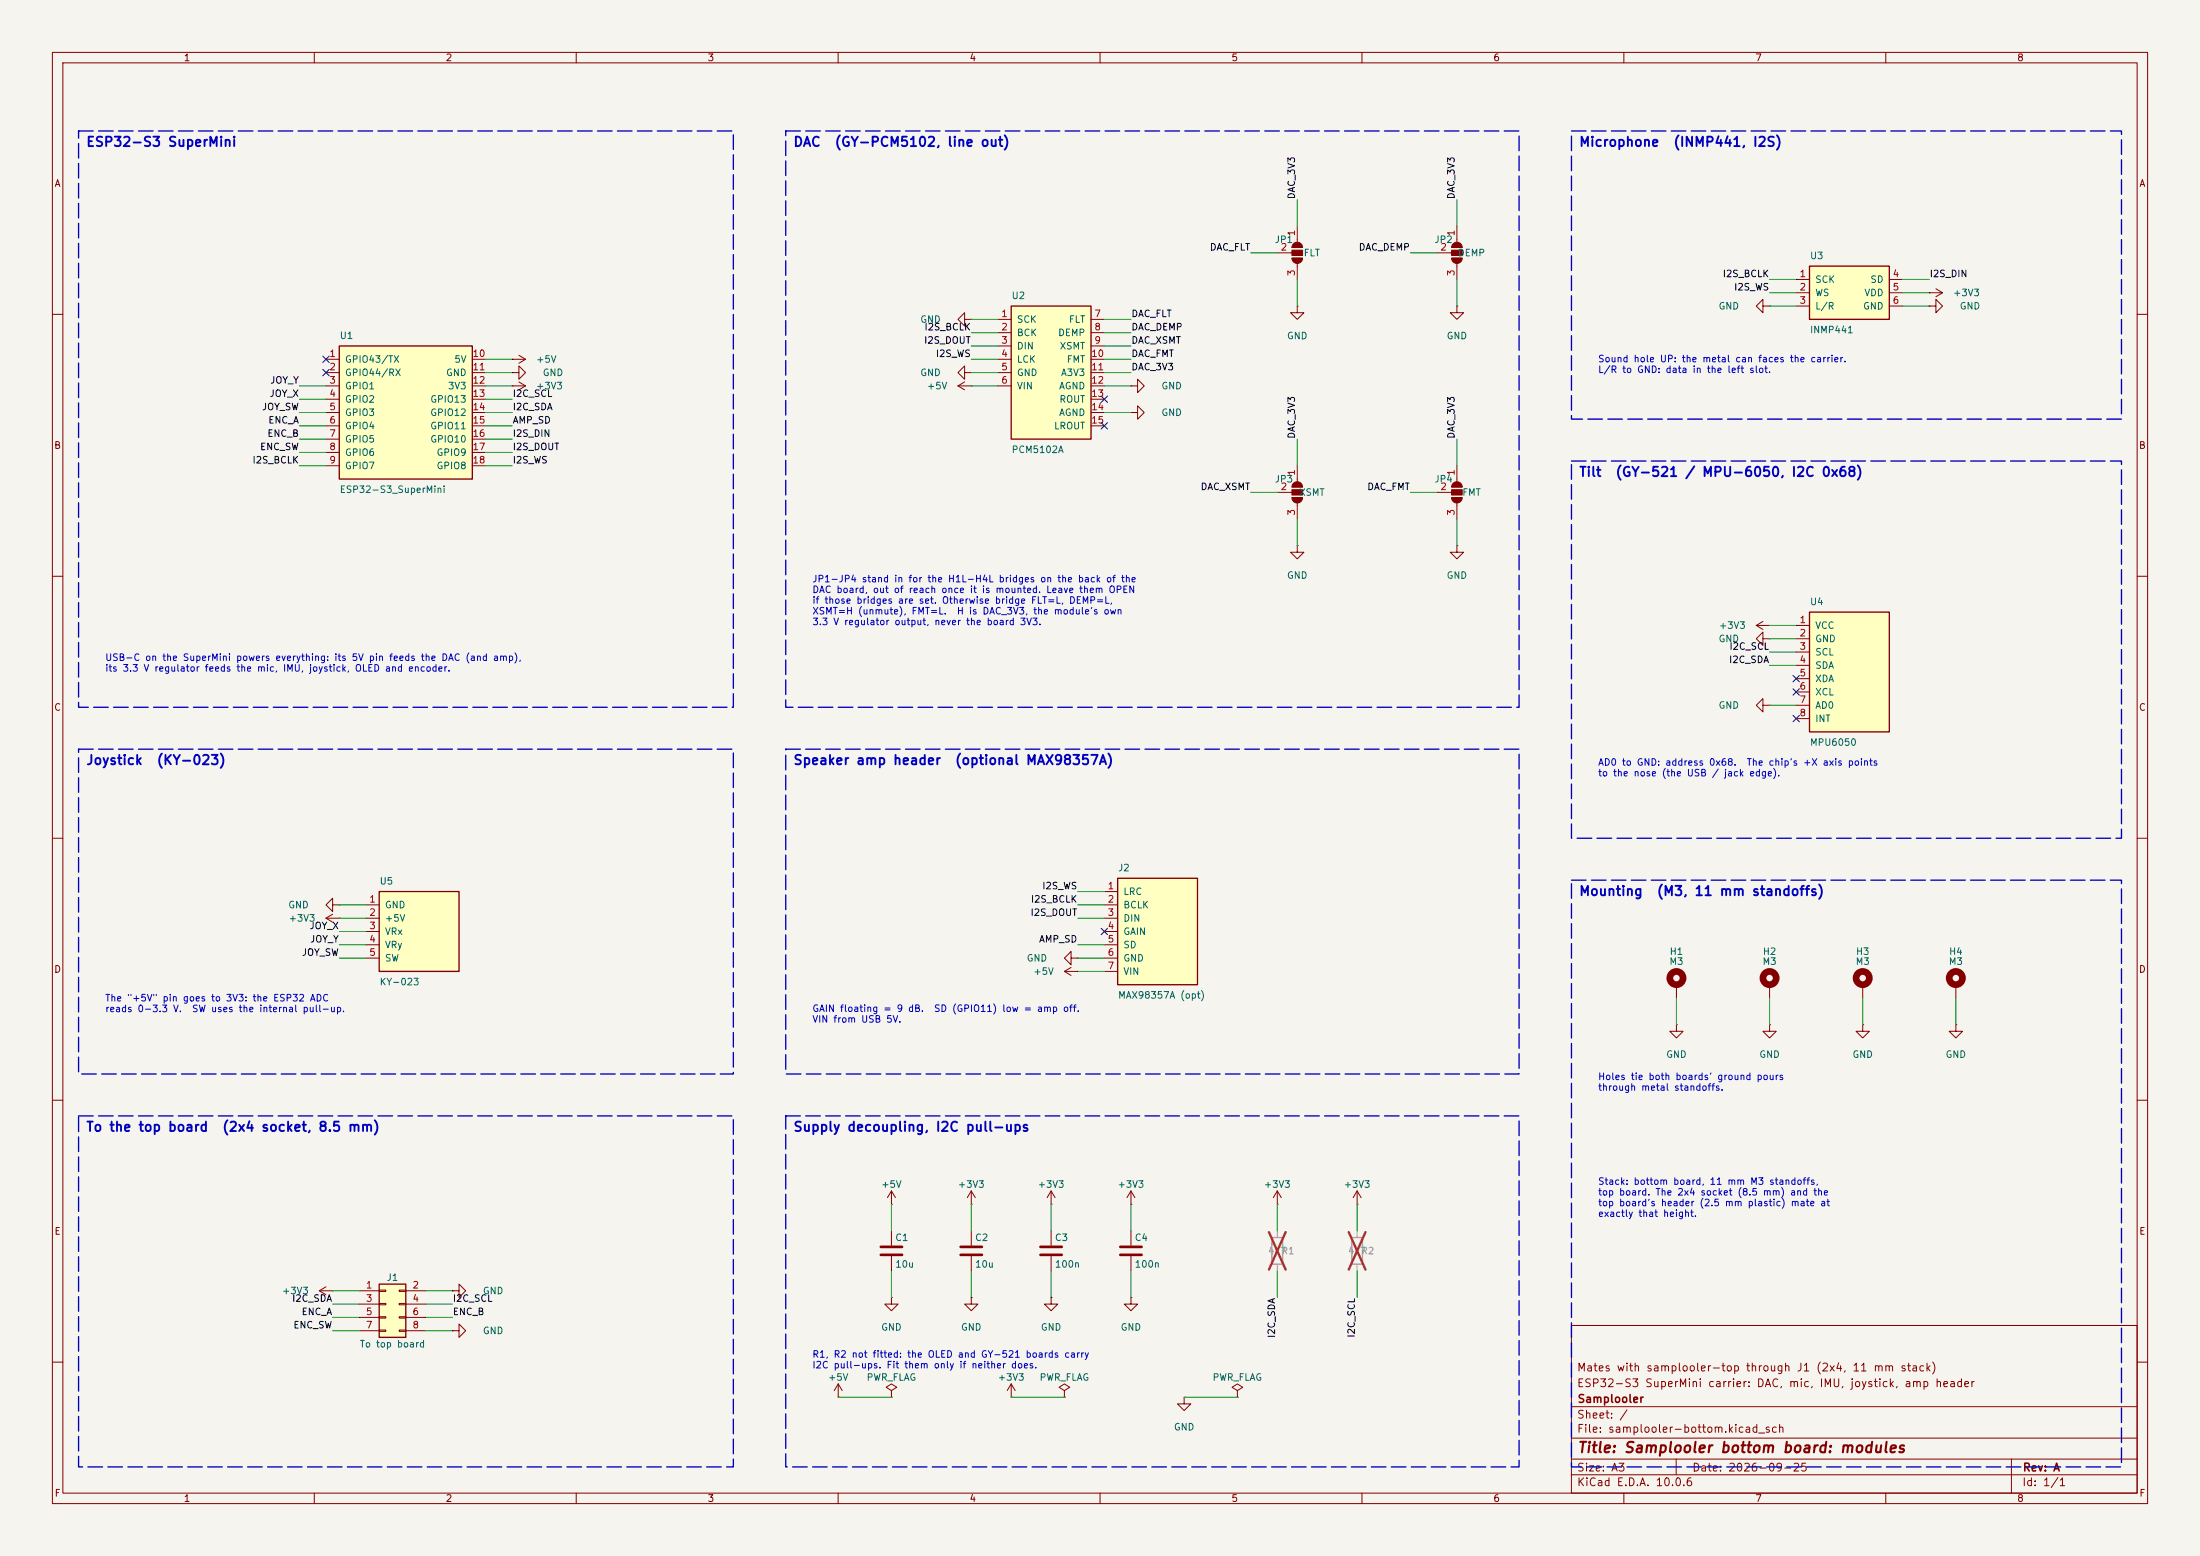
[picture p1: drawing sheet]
<svg xmlns="http://www.w3.org/2000/svg" width="420mm" height="297mm" viewBox="0 0 420 297" stroke-linecap="round" stroke-linejoin="round" font-family="sans-serif">
<path d="M0 0h420v297h-420z" fill="#f5f4ef" stroke="#f5f4ef" stroke-width=".19"/>
<g fill="none" stroke="#840000" stroke-width=".19">
<path d="M10 10h400v277h-400zM12 12h396v273h-396zM60 10v2M110 10v2M160 10v2M210 10v2M260 10v2M310 10v2M360 10v2M10 60h2M408 60h2M10 110h2"/>
<path d="M408 110h2M10 160h2M408 160h2M204.5 182.9v-1.3l-1.3 1.3 1.3 1.3v-1.3h1.2M205.7 182.9h.1M10 210h2M408 210h2M243.8 229.9h.1M243.8 227.3l-.7 1.3M243.8 227.3l.8 1.3M243.8 227.3v2.6M259.1 229.9h.1"/>
<path d="M259.1 227.3l-.8 1.3M259.1 227.3l.7 1.3M259.1 227.3v2.6M86.4 246.4h1.2v-1.3l1.3 1.3-1.3 1.2v-1.2M86.4 246.4h.1M185.4 247.6v1.3h1.3l-1.3 1.3-1.3-1.3h1.3M185.4 247.6h.1M215.9 247.6v1.3h1.3l-1.3 1.3-1.3-1.3h1.3M215.9 247.6h.1M300 253h108v32h-108zM10 260h2M203.2 265.4l1-.6-1-.6-1 .6 1 .6v1.3"/>
<path d="M203.2 266.7h.1M226.1 266.7v1.3h1.2l-1.2 1.2-1.3-1.2h1.3M226.1 266.7h.1M300 278.5h108M300 274.5h108M300 268.5h108M320 278.5v3M384 278.5v6.5M408 260h2M60 285v2M110 285v2M160 285v2"/>
<path d="M210 285v2M260 285v2M300 281.5h108M310 285v2M360 285v2"/>
</g>
<path d="M242.8 236.2h2.1v5.1h-2.1zM258.1 236.2h2v5.1h-2z" fill="none" stroke="#9c9b98" stroke-width=".25"/>
<path d="M243.8 234.9v1.3M259.1 234.9v1.3M243.8 241.3v1.3M259.1 241.3v1.3" fill="none" stroke="#9c9b98" stroke-width=".19"/>
<path d="M242.2 235.2l3.2 7.1M245.4 235.2l-3.2 7.1M257.5 235.2l3.2 7.1M260.7 235.2l-3.2 7.1" fill="none" stroke="#e12e31" stroke-width=".46"/>
<path d="M64.8 66h25.4v25.4h-25.4z" fill="#ffffc2"/>
<path d="M64.8 66h25.4v25.4h-25.4z" fill="none" stroke="#840000" stroke-width=".25"/>
<g fill="none" stroke="#840000" stroke-width=".19">
<path d="M62.2 68.6h2.6M62.2 71.1h2.6M62.2 73.7h2.6M62.2 76.2h2.6M62.2 78.7h2.6M90.2 68.6h2.5M90.2 71.1h2.5M90.2 73.7h2.5M90.2 76.2h2.5M90.2 78.7h2.5M62.2 81.3h2.6M62.2 83.8h2.6"/>
<path d="M62.2 86.4h2.6M62.2 88.9h2.6M90.2 81.3h2.5M90.2 83.8h2.5M90.2 86.4h2.5M90.2 88.9h2.5"/>
</g>
<path d="M72.4 245.1h5.1v10.2h-5.1z" fill="#ffffc2"/>
<path d="M72.4 245.1h5.1v10.2h-5.1z" fill="none" stroke="#840000" stroke-width=".25"/>
<g fill="none" stroke="#840000" stroke-width=".19">
<path d="M243.8 48.3h2.8M246.6 47.2h2.1M246.6 49.3h2.1M247.6 43.2v3M247.6 50.3v3M274.3 48.3h2.8M277.1 47.2h2M277.1 49.3h2M278.1 43.2v3M278.1 50.3v3M97.8 71.1h1.3v-1.2l1.2 1.2-1.2 1.3v-1.3M97.8 71.1h.1"/>
<path d="M97.8 68.6h.1M97.8 73.7h.1M97.8 68.6h2.5M97.8 73.7h2.5M99.1 67.8l1.2 .8M99.1 72.9l1.2 .8M100.3 68.6l-1.2 .7M100.3 73.7l-1.2 .7M215.9 78.7h1.3v-1.2l1.2 1.2-1.2 1.3v-1.3M215.9 78.7h.1M215.9 73.7h1.3v-1.3l1.2 1.3-1.2 1.2v-1.2M215.9 73.7h.1"/>
<path d="M203.2 185.4l1.3 .8M203.2 185.4h2.5M204.5 184.7l-1.3 .7M205.7 185.4h.1M170.2 229.9h.1M170.2 227.3v2.6M170.2 234.9v2.8M170.2 239.8v2.8M170.2 227.3l-.8 1.3M170.2 227.3l.7 1.3M185.4 229.9h.1M185.4 227.3v2.6"/>
<path d="M185.4 234.9v2.8M185.4 239.8v2.8M185.4 227.3l-.7 1.3M185.4 227.3l.8 1.3M200.7 229.9h.1M200.7 227.3l-.8 1.3M200.7 227.3l.7 1.3M200.7 227.3v2.6M200.7 234.9v2.8M200.7 239.8v2.8M215.9 229.9h.1M215.9 227.3v2.6"/>
<path d="M215.9 234.9v2.8M215.9 239.8v2.8M215.9 227.3l-.8 1.3M215.9 227.3l.8 1.3M68.6 246.4h3.8M68.6 248.9h3.8M68.6 251.5h3.8M68.6 254h3.8M72.4 246.3h1.3v.2h-1.3zM72.4 248.8h1.3v.2h-1.3zM72.4 251.3h1.3v.3h-1.3zM72.4 253.9h1.3v.2h-1.3z"/>
<path d="M76.2 246.3h1.3v.2h-1.3zM76.2 248.8h1.3v.2h-1.3zM76.2 251.3h1.3v.3h-1.3zM76.2 253.9h1.3v.2h-1.3zM77.5 246.4h3.8M77.5 248.9h3.8M77.5 251.5h3.8M77.5 254h3.8M170.2 247.6v1.3h1.2l-1.2 1.3-1.3-1.3h1.3M170.2 247.6h.1M200.7 247.6v1.3h1.2l-1.2 1.3-1.3-1.3h1.3M200.7 247.6h.1"/>
<path d="M160 266.7h.1M160 264.2l-.7 1.2M160 264.2l.8 1.2M160 264.2v2.5M170.2 265.4l1-.6-1-.6-1 .6 1 .6v1.3M170.2 266.7h.1M193 266.7h.1M193 264.2l-.7 1.2M193 264.2l.8 1.2M193 264.2v2.5"/>
</g>
<g fill="#840000" stroke="#840000" stroke-width=".19">
<path d="M246.9 46.5a1.02 1.02 0 0 1 1.1-.2 1.02 1.02 0 0 1 .7 .9h-2.1z"/>
<path d="M246.6 47.8h2.1v1h-2.1z"/>
<path d="M246.6 49.3h2.1a1.02 1.02 0 0 1-1.1 1 1.02 1.02 0 0 1-1-1z"/>
<path d="M277.4 46.5a1.02 1.02 0 0 1 1.1-.2 1.02 1.02 0 0 1 .6 .9h-2z"/>
<path d="M277.1 47.8h2v1h-2z"/>
<path d="M277.1 49.3h2a1.02 1.02 0 0 1-1 1 1.02 1.02 0 0 1-1-1z"/>
</g>
<path d="M168.1 238h4.1M168.1 239.5h4.1M183.4 238h4.1M183.4 239.5h4.1M198.6 238h4.1M198.6 239.5h4.1M213.9 238h4M213.9 239.5h4" fill="none" stroke="#840000" stroke-width=".51"/>
<path d="M213.4 167.6h15.2v20.4h-15.2z" fill="#ffffc2"/>
<path d="M213.4 167.6h15.2v20.4h-15.2z" fill="none" stroke="#840000" stroke-width=".25"/>
<g fill="none" stroke="#840000" stroke-width=".19">
<path d="M336.5 58.4v-1.2l-1.2 1.2 1.2 1.3v-1.3h1.3M337.8 58.4h.1M368.3 55.9h.1M368.3 58.4h1.3v-1.2l1.2 1.2-1.2 1.3v-1.3M368.3 58.4h.1M368.3 55.9h2.5M369.6 55.1l1.2 .8M370.8 55.9l-1.2 .7M274.3 94h2.8M277.1 93h2M277.1 95h2M278.1 88.9v3"/>
<path d="M278.1 96v3.1M247.6 104.1v1.3h1.3l-1.3 1.3-1.2-1.3h1.2M247.6 104.1h.1M278.1 104.1v1.3h1.3l-1.3 1.3-1.2-1.3h1.2M278.1 104.1h.1M335.3 119.4l1.2 .7M335.3 119.4h2.5M336.5 118.6l-1.2 .8M337.8 119.4h.1M336.5 134.6v-1.2l-1.2 1.2 1.2 1.3v-1.3h1.3M336.5 121.9v-1.2l-1.2 1.2 1.2 1.3v-1.3h1.3M337.8 134.6h.1"/>
<path d="M337.8 121.9h.1M210.8 170.2h2.6M210.8 172.7h2.6M210.8 175.3h2.6M210.8 177.8h2.6M210.8 180.3h2.6M210.8 182.9h2.6M210.8 185.4h2.6M320 195.6v1.3h1.3l-1.3 1.2-1.2-1.2h1.2M320 195.6h.1M320 188v2.5M337.8 188v2.5"/>
<path d="M355.6 188v2.5M373.4 195.6v1.3h1.2l-1.2 1.2-1.3-1.2h1.3M373.4 195.6h.1M236.2 265.4l1-.6-1-.6-1 .6 1 .6v1.3M236.2 266.7h.1"/>
</g>
<g fill="#840000" stroke="#840000" stroke-width=".19">
<path d="M277.4 92.3a1.02 1.02 0 0 1 1.1-.3 1.02 1.02 0 0 1 .6 1h-2z"/>
<path d="M277.1 93.5h2v1h-2z"/>
<path d="M277.1 95h2a1.02 1.02 0 0 1-1 1 1.02 1.02 0 0 1-1-1z"/>
</g>
<g fill="none" stroke="#840000" stroke-width="1.3">
<circle cx="320" cy="186.7" r="1.27"/>
<circle cx="337.8" cy="186.7" r="1.27"/>
<circle cx="355.6" cy="186.7" r="1.27"/>
</g>
<path d="M345.4 50.8h15.3v10.2h-15.3z" fill="#ffffc2"/>
<path d="M345.4 50.8h15.3v10.2h-15.3z" fill="none" stroke="#840000" stroke-width=".25"/>
<path d="M342.9 53.3h2.5M342.9 55.9h2.5M342.9 58.4h2.5M360.7 53.3h2.5M360.7 55.9h2.5M360.7 58.4h2.5M337.8 195.6v1.3h1.3l-1.3 1.2-1.3-1.2h1.3M337.8 195.6h.1M355.6 195.6v1.3h1.3l-1.3 1.2-1.3-1.2h1.3M355.6 195.6h.1M373.4 188v2.5" fill="none" stroke="#840000" stroke-width=".19"/>
<circle cx="373.4" cy="186.7" r="1.27" fill="none" stroke="#840000" stroke-width="1.3"/>
<path d="M345.4 116.8h15.3v22.9h-15.3z" fill="#ffffc2"/>
<path d="M345.4 116.8h15.3v22.9h-15.3z" fill="none" stroke="#840000" stroke-width=".25"/>
<g fill="none" stroke="#840000" stroke-width=".19">
<path d="M243.8 94h2.8M246.6 93h2.1M246.6 95h2.1M247.6 88.9v3M247.6 96v3.1M342.9 119.4h2.5M342.9 121.9h2.5M342.9 124.5h2.5M342.9 127h2.5M342.9 129.5h2.5M342.9 132.1h2.5M342.9 134.6h2.5"/>
<path d="M342.9 137.2h2.5"/>
</g>
<g fill="#840000" stroke="#840000" stroke-width=".19">
<path d="M246.9 92.3a1.02 1.02 0 0 1 1.1-.3 1.02 1.02 0 0 1 .7 1h-2.1z"/>
<path d="M246.6 93.5h2.1v1h-2.1z"/>
<path d="M246.6 95h2.1a1.02 1.02 0 0 1-1.1 1 1.02 1.02 0 0 1-1-1z"/>
</g>
<path d="M193 58.4h15.3v25.4h-15.3z" fill="#ffffc2"/>
<path d="M193 58.4h15.3v25.4h-15.3z" fill="none" stroke="#840000" stroke-width=".25"/>
<g fill="none" stroke="#840000" stroke-width=".19">
<path d="M247.6 58.4v1.3h1.3l-1.3 1.3-1.2-1.3h1.2M247.6 58.4h.1M278.1 58.4v1.3h1.3l-1.3 1.3-1.2-1.3h1.2M278.1 58.4h.1M182.9 73.7h2.5M182.9 73.7l1.2 .7M184.1 61v-1.3l-1.2 1.3 1.2 1.2v-1.2h1.3M184.1 71.1v-1.2l-1.2 1.2 1.2 1.3v-1.3h1.3M184.1 72.9l-1.2 .8M185.4 61h.1M185.4 71.1h.1M185.4 73.7h.1"/>
<path d="M190.5 61h2.5M190.5 63.5h2.5M190.5 66h2.5M190.5 68.6h2.5M190.5 71.1h2.5M190.5 73.7h2.5M208.3 61h2.5M208.3 63.5h2.5M208.3 66h2.5M208.3 68.6h2.5M208.3 71.1h2.5M208.3 73.7h2.5"/>
<path d="M208.3 76.2h2.5M208.3 78.7h2.5M208.3 81.3h2.5M62.2 175.3l1.3 .7M62.2 175.3h2.6M63.5 172.7v-1.2l-1.3 1.2 1.3 1.3v-1.3h1.3M63.5 174.5l-1.3 .8M64.8 175.3h.1M64.8 172.7h.1M61 246.4l1.2 .7M61 246.4h2.5M62.2 245.6l-1.2 .8"/>
<path d="M63.5 246.4h.1M86.4 254h1.2v-1.3l1.3 1.3-1.3 1.3v-1.3M86.4 254h.1"/>
</g>
<path d="M72.4 170.2h15.2v15.2h-15.2z" fill="#ffffc2"/>
<path d="M72.4 170.2h15.2v15.2h-15.2z" fill="none" stroke="#840000" stroke-width=".25"/>
<path d="M69.8 172.7h2.6M69.8 175.3h2.6M69.8 177.8h2.6M69.8 180.3h2.6M69.8 182.9h2.6" fill="none" stroke="#840000" stroke-width=".19"/>
<g fill="none" stroke="#009600" stroke-width=".19">
<path d="M247.6 38.1v5.1M278.1 38.1v5.1M238.8 48.3h5M247.6 53.3v5.1M269.2 48.3h5.1M278.1 53.3v5.1M337.8 53.3h5.1M337.8 55.9h5.1M337.8 58.4h5.1M363.2 53.3h5.1M363.2 55.9h5.1M363.2 58.4h5.1"/>
<path d="M57.1 73.7h5.1M57.1 78.7h5.1M57.1 76.2h5.1M92.7 73.7h5.1M92.7 68.6h5.1M92.7 71.1h5.1M92.7 78.7h5.1M92.7 76.2h5.1M185.4 73.7h5.1M185.4 68.6h5.1M185.4 71.1h5.1M185.4 61h5.1"/>
<path d="M185.4 66h5.1M185.4 63.5h5.1M210.8 73.7h5.1M210.8 68.6h5.1M210.8 71.1h5.1M210.8 61h5.1M210.8 78.7h5.1M210.8 66h5.1M210.8 63.5h5.1M57.1 88.9h5.1M57.1 86.4h5.1M57.1 83.8h5.1"/>
<path d="M57.1 81.3h5.1M92.7 88.9h5.1M92.7 86.4h5.1M92.7 83.8h5.1M92.7 81.3h5.1M238.8 94h5M247.6 83.8v5.1M247.6 99.1v5M269.2 94h5.1M278.1 83.8v5.1M278.1 99.1v5M337.8 119.4h5.1"/>
<path d="M337.8 121.9h5.1M337.8 127h5.1M337.8 134.6h5.1M337.8 124.5h5.1M64.8 175.3h5M64.8 172.7h5M64.8 177.8h5M205.7 175.3h5.1M205.7 172.7h5.1M205.7 170.2h5.1M64.8 180.3h5M64.8 182.9h5"/>
<path d="M205.7 180.3h5.1M205.7 185.4h5.1M205.7 182.9h5.1M320 190.5v5.1M337.8 190.5v5.1M355.6 190.5v5.1M373.4 190.5v5.1M170.2 229.9v5M185.4 229.9v5M200.7 229.9v5M215.9 229.9v5M243.8 229.9v5"/>
<path d="M259.1 229.9v5M63.5 246.4h5.1M63.5 251.5h5.1M63.5 254h5.1M63.5 248.9h5.1M81.3 246.4h5.1M81.3 251.5h5.1M81.3 254h5.1M81.3 248.9h5.1M170.2 242.6v5M185.4 242.6v5M200.7 242.6v5"/>
<path d="M215.9 242.6v5M243.8 242.6v5M259.1 242.6v5M160 266.7h10.2M193 266.7h10.2M226.1 266.7h10.1"/>
</g>
<g fill="none" stroke="#000084" stroke-width=".19">
<path d="M61.6 70.5l1.2 1.2M61.6 68l1.2 1.2M62.8 70.5l-1.2 1.2M62.8 68l-1.2 1.2M210.2 75.6l1.2 1.2M211.4 75.6l-1.2 1.2M210.2 80.7l1.2 1.2M211.4 80.7l-1.2 1.2M342.3 128.9l1.2 1.2M342.3 131.5l1.2 1.2M342.3 136.6l1.2 1.2M343.5 128.9l-1.2 1.2"/>
<path d="M343.5 131.5l-1.2 1.2M343.5 136.6l-1.2 1.2M210.2 177.2l1.2 1.2M211.4 177.2l-1.2 1.2"/>
</g>
<path d="M15 25h125v110h-125zM150 25h140v110h-140zM300 25h105v55h-105zM300 88h105v72h-105zM15 143h125v62h-125zM150 143h140v62h-140zM300 168h105v112h-105zM15 213h125v67h-125zM150 213h140v67h-140z" fill="none" stroke="#0000c2" stroke-width=".25" stroke-dasharray="2.8 1"/>
<text font-size="2" fill="#840000" x="301" y="277.8">Title: Samplooler bottom board: modules</text>
<g font-size="1.8" fill="#0000c2">
<text x="16.3" y="28.4">ESP32-S3 SuperMini</text>
<text x="151.3" y="28.4">DAC</text>
<text x="159.2" y="28.4">(GY-PCM5102, line out)</text>
<text x="301.3" y="28.4">Microphone</text>
<text x="319.3" y="28.4">(INMP441, I2S)</text>
<text x="301.3" y="91.4">Tilt</text>
<text x="308.3" y="91.4">(GY-521 / MPU-6050, I2C 0x68)</text>
<text x="16.3" y="146.4">Joystick</text>
<text x="29.8" y="146.4">(KY-023)</text>
<text x="151.3" y="146.4">Speaker amp header</text>
<text x="182.2" y="146.4">(optional MAX98357A)</text>
<text x="301.3" y="171.4">Mounting</text>
<text x="316.2" y="171.4">(M3, 11 mm standoffs)</text>
<text x="16.3" y="216.4">To the top board</text>
<text x="42.3" y="216.4">(2x4 socket, 8.5 mm)</text>
<text x="151.3" y="216.4">Supply decoupling, I2C pull-ups</text>
</g>
<g font-size="1.5" fill="#840000">
<text x="300.9" y="262.1">Mates with samplooler-top through J1 (2x4, 11 mm stack)</text>
<text x="300.9" y="265.1">ESP32-S3 SuperMini carrier: DAC, mic, IMU, joystick, amp header</text>
<text x="301" y="268.1">Samplooler</text>
<text x="300.9" y="273.8">File: samplooler-bottom.kicad_sch</text>
<text x="300.9" y="271.1">Sheet: /</text>
<text x="300.9" y="281.2">Size: A3</text>
<text x="322.9" y="281.2">Date: 2026-09-25</text>
<text x="386" y="281.2">Rev: A</text>
<text x="300.9" y="284">KiCad E.D.A. 10.0.6</text>
<text x="385.9" y="284">Id: 1/1</text>
</g>
<g font-size="1.3" fill="#840000">
<text x="35" y="12">1</text>
<text x="85" y="12">2</text>
<text x="135" y="12">3</text>
<text x="185" y="12">4</text>
<text x="235" y="12">5</text>
<text x="285" y="12">6</text>
<text x="335" y="12">7</text>
<text x="385" y="12">8</text>
<text x="10.3" y="36">A</text>
<text x="408.3" y="36">A</text>
<text x="10.2" y="86">B</text>
<text x="408.2" y="86">B</text>
<text x="10.2" y="136">C</text>
<text x="408.2" y="136">C</text>
<text x="10.2" y="186">D</text>
<text x="408.2" y="186">D</text>
<text x="10.3" y="236">E</text>
<text x="408.3" y="236">E</text>
<text x="10.3" y="286">F</text>
<text x="35" y="287">1</text>
<text x="85" y="287">2</text>
<text x="135" y="287">3</text>
<text x="185" y="287">4</text>
<text x="235" y="287">5</text>
<text x="285" y="287">6</text>
<text x="335" y="287">7</text>
<text x="385" y="287">8</text>
<text x="408.3" y="286">F</text>
</g>
<g font-size="1.3" fill="#0f0f0f">
<text x="247.5" y="38.1" transform="rotate(-90 247.5 38.1)">DAC_3V3</text>
<text x="278" y="38.1" transform="rotate(-90 278 38.1)">DAC_3V3</text>
<text x="230.9" y="48.1">DAC_FLT</text>
<text x="259.3" y="48.1">DAC_DEMP</text>
<text x="328.8" y="53.2">I2S_BCLK</text>
<text x="368.3" y="53.2">I2S_DIN</text>
<text x="330.9" y="55.8">I2S_WS</text>
<text x="176.3" y="65.9">I2S_DOUT</text>
<text x="176.4" y="63.4">I2S_BCLK</text>
<text x="215.9" y="65.9">DAC_XSMT</text>
<text x="215.9" y="63.4">DAC_DEMP</text>
<text x="215.9" y="60.8">DAC_FLT</text>
<text x="178.5" y="68.5">I2S_WS</text>
<text x="215.9" y="71">DAC_3V3</text>
<text x="215.9" y="68.5">DAC_FMT</text>
<text x="51.4" y="76.1">JOY_X</text>
<text x="51.5" y="73.5">JOY_Y</text>
<text x="97.8" y="76.1">I2C_SCL</text>
<text x="49.9" y="78.6">JOY_SW</text>
<text x="50.9" y="83.7">ENC_B</text>
<text x="51.1" y="81.2">ENC_A</text>
<text x="97.8" y="78.6">I2C_SDA</text>
<text x="97.8" y="83.7">I2S_DIN</text>
<text x="97.8" y="81.2">AMP_SD</text>
<text x="247.5" y="83.8" transform="rotate(-90 247.5 83.8)">DAC_3V3</text>
<text x="278" y="83.8" transform="rotate(-90 278 83.8)">DAC_3V3</text>
<text x="48.1" y="88.8">I2S_BCLK</text>
<text x="49.5" y="86.2">ENC_SW</text>
<text x="97.8" y="88.8">I2S_WS</text>
<text x="97.8" y="86.2">I2S_DOUT</text>
<text x="229.1" y="93.9">DAC_XSMT</text>
<text x="260.9" y="93.9">DAC_FMT</text>
<text x="330" y="124.3">I2C_SCL</text>
<text x="330" y="126.9">I2C_SDA</text>
<text x="196.7" y="172.6">I2S_BCLK</text>
<text x="198.9" y="170.1">I2S_WS</text>
<text x="59" y="177.7">JOY_X</text>
<text x="196.6" y="175.1">I2S_DOUT</text>
<text x="57.5" y="182.8">JOY_SW</text>
<text x="59.1" y="180.2">JOY_Y</text>
<text x="198.3" y="180.2">AMP_SD</text>
<text x="55.7" y="248.8">I2C_SDA</text>
<text x="57.5" y="251.3">ENC_A</text>
<text x="86.3" y="251.3">ENC_B</text>
<text x="86.3" y="248.8">I2C_SCL</text>
<text x="55.9" y="253.9">ENC_SW</text>
<text x="243.7" y="255.5" transform="rotate(-90 243.7 255.5)">I2C_SDA</text>
<text x="259" y="255.4" transform="rotate(-90 259 255.4)">I2C_SCL</text>
</g>
<g font-size="1.3" fill="#006464">
<text x="243.3" y="46.7">JP1</text>
<text x="273.7" y="46.7">JP2</text>
<text x="248.8" y="49.2">FLT</text>
<text x="278.2" y="49.2">DEMP</text>
<text x="345.4" y="49.8">U3</text>
<text x="193" y="57.4">U2</text>
<text x="328" y="59.4">GND</text>
<text x="346.4" y="54.3">SCK</text>
<text x="346.4" y="56.8">WS</text>
<text x="346.4" y="59.4">L/R</text>
<text x="355.6" y="59.4">GND</text>
<text x="355.8" y="56.8">VDD</text>
<text x="357" y="54.3">SD</text>
<text x="372.7" y="56.8">+3V3</text>
<text x="374" y="59.4">GND</text>
<text x="64.8" y="65">U1</text>
<text x="175.6" y="61.9">GND</text>
<text x="194" y="61.9">SCK</text>
<text x="194" y="64.5">BCK</text>
<text x="201.9" y="64.5">DEMP</text>
<text x="204" y="61.9">FLT</text>
<text x="245.6" y="65.1">GND</text>
<text x="276.1" y="65.1">GND</text>
<text x="345.4" y="63.9">INMP441</text>
<text x="65.8" y="69.5">GPIO43/TX</text>
<text x="86.6" y="69.5">5V</text>
<text x="102.2" y="69.5">+5V</text>
<text x="194" y="67">DIN</text>
<text x="194" y="69.5">LCK</text>
<text x="202.2" y="67">XSMT</text>
<text x="203.5" y="69.5">FMT</text>
<text x="65.8" y="72.1">GPIO44/RX</text>
<text x="65.8" y="74.6">GPIO1</text>
<text x="65.8" y="77.2">GPIO2</text>
<text x="82" y="77.2">GPIO13</text>
<text x="85.1" y="72.1">GND</text>
<text x="85.4" y="74.6">3V3</text>
<text x="102.2" y="74.6">+3V3</text>
<text x="103.5" y="72.1">GND</text>
<text x="175.6" y="72.1">GND</text>
<text x="176.8" y="74.6">+5V</text>
<text x="194" y="72.1">GND</text>
<text x="194" y="74.6">VIN</text>
<text x="202.1" y="74.6">AGND</text>
<text x="202.1" y="77.2">ROUT</text>
<text x="202.4" y="72.1">A3V3</text>
<text x="221.6" y="74.6">GND</text>
<text x="65.8" y="79.7">GPIO3</text>
<text x="65.8" y="82.2">GPIO4</text>
<text x="82" y="79.7">GPIO12</text>
<text x="82" y="82.2">GPIO11</text>
<text x="201.1" y="82.2">LROUT</text>
<text x="202.1" y="79.7">AGND</text>
<text x="221.6" y="79.7">GND</text>
<text x="65.8" y="84.8">GPIO5</text>
<text x="65.8" y="87.3">GPIO6</text>
<text x="65.8" y="89.9">GPIO7</text>
<text x="82" y="84.8">GPIO10</text>
<text x="83.2" y="87.3">GPIO9</text>
<text x="83.2" y="89.9">GPIO8</text>
<text x="193" y="86.8">PCM5102A</text>
<text x="64.8" y="94.4">ESP32-S3_SuperMini</text>
<text x="243.3" y="92.4">JP3</text>
<text x="247.9" y="94.9">XSMT</text>
<text x="273.7" y="92.4">JP4</text>
<text x="279" y="94.9">FMT</text>
<text x="245.6" y="110.8">GND</text>
<text x="276.1" y="110.8">GND</text>
<text x="345.4" y="115.8">U4</text>
<text x="328" y="122.9">GND</text>
<text x="328" y="120.3">+3V3</text>
<text x="346.4" y="120.3">VCC</text>
<text x="346.4" y="122.9">GND</text>
<text x="346.4" y="125.4">SCL</text>
<text x="346.4" y="128">SDA</text>
<text x="346.4" y="130.5">XDA</text>
<text x="328" y="135.6">GND</text>
<text x="346.4" y="133">XCL</text>
<text x="346.4" y="135.6">AD0</text>
<text x="345.4" y="142.7">MPU6050</text>
<text x="346.4" y="138.1">INT</text>
<text x="213.3" y="166.6">J2</text>
<text x="54.9" y="173.7">GND</text>
<text x="72.4" y="169.1">U5</text>
<text x="73.4" y="173.7">GND</text>
<text x="214.3" y="171.1">LRC</text>
<text x="214.3" y="173.7">BCLK</text>
<text x="55" y="176.2">+3V3</text>
<text x="73.4" y="176.2">+5V</text>
<text x="73.4" y="178.8">VRx</text>
<text x="214.3" y="176.2">DIN</text>
<text x="214.3" y="178.8">GAIN</text>
<text x="73.4" y="181.3">VRy</text>
<text x="73.4" y="183.8">SW</text>
<text x="195.9" y="183.8">GND</text>
<text x="214.3" y="181.3">SD</text>
<text x="214.3" y="183.8">GND</text>
<text x="318.6" y="184.5">M3</text>
<text x="318.6" y="182.6">H1</text>
<text x="336.4" y="184.5">M3</text>
<text x="336.4" y="182.6">H2</text>
<text x="354.1" y="184.5">M3</text>
<text x="354.2" y="182.6">H3</text>
<text x="371.9" y="184.5">M3</text>
<text x="372" y="182.6">H4</text>
<text x="72.4" y="188.4">KY-023</text>
<text x="197.2" y="186.4">+5V</text>
<text x="213.3" y="190.9">MAX98357A (opt)</text>
<text x="214.3" y="186.4">VIN</text>
<text x="318" y="202.2">GND</text>
<text x="335.8" y="202.2">GND</text>
<text x="353.5" y="202.2">GND</text>
<text x="371.3" y="202.2">GND</text>
<text x="168.1" y="227">+5V</text>
<text x="182.8" y="227">+3V3</text>
<text x="198" y="227">+3V3</text>
<text x="213.2" y="227">+3V3</text>
<text x="241.2" y="227">+3V3</text>
<text x="256.4" y="227">+3V3</text>
<text x="170.8" y="237.2">C1</text>
<text x="186" y="237.2">C2</text>
<text x="201.3" y="237.2">C3</text>
<text x="216.5" y="237.2">C4</text>
<text x="73.7" y="244.8">J1</text>
<text x="170.8" y="242.3">10u</text>
<text x="186" y="242.3">10u</text>
<text x="201.3" y="242.3">100n</text>
<text x="216.5" y="242.3">100n</text>
<text x="53.7" y="247.3">+3V3</text>
<text x="92.1" y="247.3">GND</text>
<text x="68.6" y="257.5">To top board</text>
<text x="92.1" y="255">GND</text>
<text x="168.1" y="254.3">GND</text>
<text x="183.4" y="254.3">GND</text>
<text x="198.6" y="254.3">GND</text>
<text x="213.8" y="254.3">GND</text>
<text x="158" y="263.9">+5V</text>
<text x="165.3" y="263.9">PWR_FLAG</text>
<text x="190.4" y="263.9">+3V3</text>
<text x="198.4" y="263.9">PWR_FLAG</text>
<text x="231.4" y="263.9">PWR_FLAG</text>
<text x="224" y="273.3">GND</text>
</g>
<g font-size="1.3" fill="#a90000">
<text x="247.5" y="45.2" transform="rotate(-90 247.5 45.2)">1</text>
<text x="278" y="45.2" transform="rotate(-90 278 45.2)">1</text>
<text x="244.4" y="48.1">2</text>
<text x="247.5" y="52.8" transform="rotate(-90 247.5 52.8)">3</text>
<text x="274.9" y="48.1">2</text>
<text x="278" y="52.8" transform="rotate(-90 278 52.8)">3</text>
<text x="343.4" y="53.2">1</text>
<text x="361.2" y="53.2">4</text>
<text x="343.4" y="55.7">2</text>
<text x="343.4" y="58.3">3</text>
<text x="361.2" y="55.7">5</text>
<text x="361.2" y="58.3">6</text>
<text x="191" y="60.8">1</text>
<text x="191" y="63.4">2</text>
<text x="191" y="65.9">3</text>
<text x="208.8" y="60.8">7</text>
<text x="208.8" y="63.4">8</text>
<text x="208.8" y="65.9">9</text>
<text x="62.8" y="68.4">1</text>
<text x="62.8" y="71">2</text>
<text x="90.1" y="68.4">10</text>
<text x="90.1" y="71">11</text>
<text x="191" y="68.4">4</text>
<text x="191" y="71">5</text>
<text x="208.2" y="68.4">10</text>
<text x="208.2" y="71">11</text>
<text x="62.8" y="73.5">3</text>
<text x="62.8" y="76.1">4</text>
<text x="90.1" y="73.5">12</text>
<text x="90.1" y="76.1">13</text>
<text x="191" y="73.5">6</text>
<text x="208.2" y="73.5">12</text>
<text x="208.2" y="76.1">13</text>
<text x="62.8" y="78.6">5</text>
<text x="62.8" y="81.1">6</text>
<text x="62.8" y="83.7">7</text>
<text x="90.1" y="78.6">14</text>
<text x="90.1" y="81.1">15</text>
<text x="90.1" y="83.7">16</text>
<text x="208.2" y="78.6">14</text>
<text x="208.2" y="81.1">15</text>
<text x="62.8" y="86.2">8</text>
<text x="62.8" y="88.8">9</text>
<text x="90.1" y="86.2">17</text>
<text x="90.1" y="88.8">18</text>
<text x="244.4" y="93.8">2</text>
<text x="247.5" y="90.9" transform="rotate(-90 247.5 90.9)">1</text>
<text x="274.9" y="93.8">2</text>
<text x="278" y="90.9" transform="rotate(-90 278 90.9)">1</text>
<text x="247.5" y="98.5" transform="rotate(-90 247.5 98.5)">3</text>
<text x="278" y="98.5" transform="rotate(-90 278 98.5)">3</text>
<text x="343.4" y="119.2">1</text>
<text x="343.4" y="121.8">2</text>
<text x="343.4" y="124.3">3</text>
<text x="343.4" y="126.9">4</text>
<text x="343.4" y="129.4">5</text>
<text x="343.4" y="131.9">6</text>
<text x="343.4" y="134.5">7</text>
<text x="343.4" y="137">8</text>
<text x="70.4" y="172.6">1</text>
<text x="211.4" y="170">1</text>
<text x="211.4" y="172.6">2</text>
<text x="70.4" y="175.1">2</text>
<text x="70.4" y="177.7">3</text>
<text x="211.4" y="175.1">3</text>
<text x="211.4" y="177.7">4</text>
<text x="70.4" y="180.2">4</text>
<text x="70.4" y="182.7">5</text>
<text x="211.4" y="180.2">5</text>
<text x="211.4" y="182.7">6</text>
<text x="211.4" y="185.3">7</text>
<text x="69.8" y="246.2">1</text>
<text x="69.8" y="248.8">3</text>
<text x="69.8" y="251.3">5</text>
<text x="78.6" y="246.2">2</text>
<text x="78.6" y="248.8">4</text>
<text x="78.6" y="251.3">6</text>
<text x="69.8" y="253.9">7</text>
<text x="78.6" y="253.9">8</text>
</g>
<g font-size="1.3" fill="#0000c2">
<text x="305" y="69.5">Sound hole UP: the metal can faces the carrier.</text>
<text x="305" y="71.5">L/R to GND: data in the left slot.</text>
<text x="155" y="111.5">JP1-JP4 stand in for the H1L-H4L bridges on the back of the</text>
<text x="155" y="113.5">DAC board, out of reach once it is mounted. Leave them OPEN</text>
<text x="155" y="115.5">if those bridges are set. Otherwise bridge FLT=L, DEMP=L,</text>
<text x="155" y="117.6">XSMT=H (unmute), FMT=L.</text>
<text x="155" y="119.6">3.3 V regulator output, never the board 3V3.</text>
<text x="182.6" y="117.6">H is DAC_3V3, the module's own</text>
<text x="20" y="126.5">USB-C on the SuperMini powers everything: its 5V pin feeds the DAC (and amp),</text>
<text x="20" y="128.5">its 3.3 V regulator feeds the mic, IMU, joystick, OLED and encoder.</text>
<text x="305" y="146.5">AD0 to GND: address 0x68.</text>
<text x="305" y="148.5">to the nose (the USB / jack edge).</text>
<text x="333.3" y="146.5">The chip's +X axis points</text>
<text x="20" y="191.5">The &quot;+5V&quot; pin goes to 3V3: the ESP32 ADC</text>
<text x="20" y="193.5">reads 0-3.3 V.</text>
<text x="36.5" y="193.5">SW uses the internal pull-up.</text>
<text x="155" y="193.5">GAIN floating = 9 dB.</text>
<text x="155" y="195.5">VIN from USB 5V.</text>
<text x="178.2" y="193.5">SD (GPIO11) low = amp off.</text>
<text x="305" y="206.5">Holes tie both boards' ground pours</text>
<text x="305" y="208.5">through metal standoffs.</text>
<text x="305" y="226.5">Stack: bottom board, 11 mm M3 standoffs,</text>
<text x="305" y="228.5">top board. The 2x4 socket (8.5 mm) and the</text>
<text x="305" y="230.5">top board's header (2.5 mm plastic) mate at</text>
<text x="305" y="232.6">exactly that height.</text>
<text x="155" y="259.5">R1, R2 not fitted: the OLED and GY-521 boards carry</text>
<text x="155" y="261.5">I2C pull-ups. Fit them only if neither does.</text>
</g>
<g font-size="1.3" fill="#939391">
<text x="242" y="239.7">4k7</text>
<text x="244.5" y="239.7">R1</text>
<text x="257.2" y="239.7">4k7</text>
<text x="259.7" y="239.7">R2</text>
</g>
</svg>
